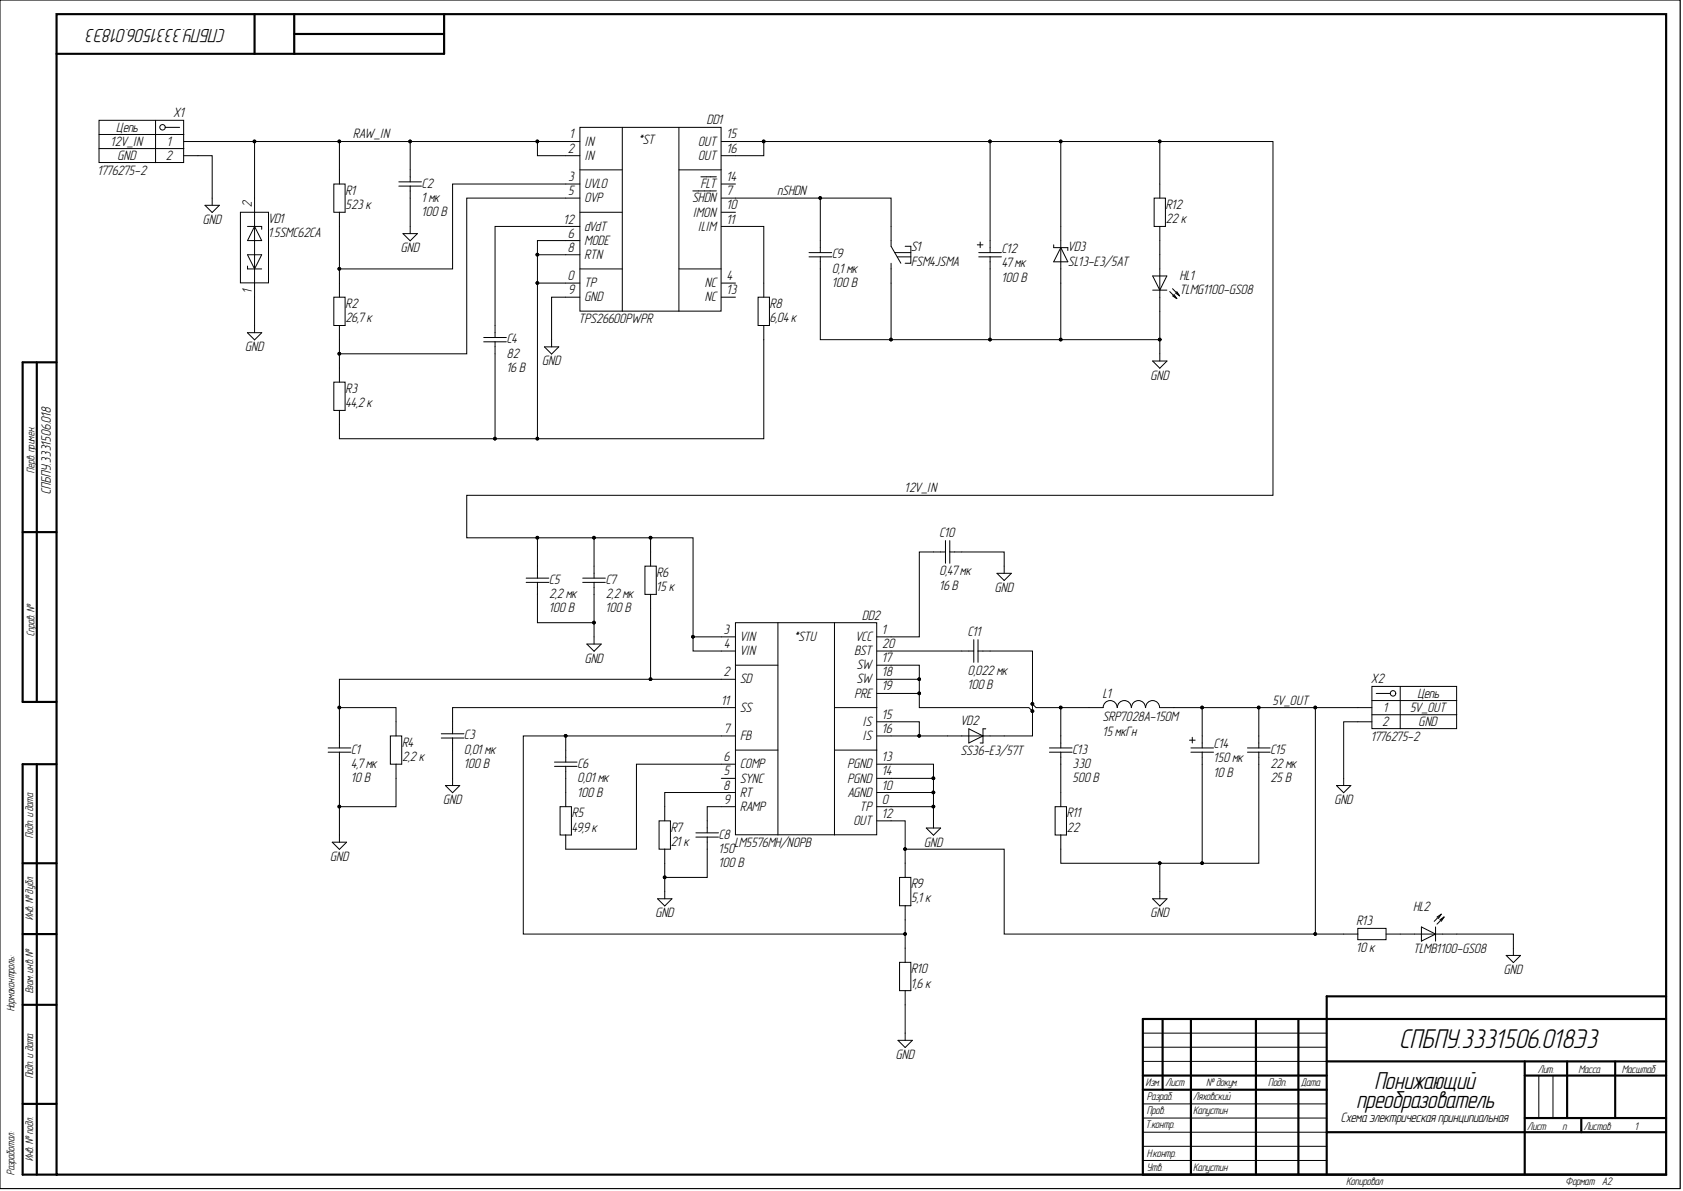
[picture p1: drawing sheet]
<svg xmlns="http://www.w3.org/2000/svg" width="594mm" height="420mm" viewBox="0 0 594 420" stroke-linecap="round" stroke-linejoin="round" font-family="sans-serif">
<path d="M0 0h592.7v419.3h-592.7z" fill="#fff" stroke="#000" stroke-width=".35"/>
<g fill="none" stroke="#000" stroke-width=".76">
<path d="M19.9 5h567.9v409.4h-567.9zM89.8 5v14M103.8 5v14M103.8 12h52.9M156.7 5v14h-136.8M13 127.8v119.8M19.9 127.8h-11.9v119.8h11.9M8 187.7h11.9M13 269.6v144.8M19.9 269.6h-11.9v144.8h11.9M8 304.5h11.9M8 329.5h11.9"/>
<path d="M8 354.5h11.9M410.1 359.5v24.9M420.1 359.5v54.9M443.1 359.5v54.9M458 359.5v54.9M587.8 359.5h-184.6v54.9h184.6M587.8 351.5h-119.8v62.9M403.2 379.4h64.8M468 374.4h119.8M537.9 379.4h49.9M537.9 374.4v40M552.8 374.4v20"/>
<path d="M569.8 374.4v20M8 389.4h11.9M403.2 384.4h64.8M468 399.4h119.8M537.9 394.4h49.9M557.8 394.4v5"/>
</g>
<path d="M403.2 374.4h64.8M403.2 369.4h64.8M403.2 364.5h64.8M542.9 379.4v15M547.9 379.4v15M403.2 399.4h64.8M403.2 394.4h64.8M403.2 389.4h64.8M403.2 409.4h64.8M403.2 404.4h64.8" fill="none" stroke="#000" stroke-width=".35"/>
<path d="M484 242.1h29.9v14.9h-29.9z" fill="#fff" stroke="#000" stroke-width=".35"/>
<g fill="none" stroke="#000" stroke-width=".35">
<path d="M479 254.6h5M479 249.6h5M484 247.1h29.9M484 252.1h29.9M485.5 244.6h5M494 242.1v15"/>
<circle cx="491.4" cy="244.6" r=".96"/>
</g>
<path d="M34.9 42.4h29.9v14.9h-29.9z" fill="#fff" stroke="#000" stroke-width=".35"/>
<g fill="none" stroke="#000" stroke-width=".35">
<path d="M34.9 47.4h30M34.9 52.4h30M54.9 42.4v15M58.4 44.9h5M64.9 54.9h5M64.9 49.9h5M494 329.5h19.9M501.4 327l5 2.5-5 2.5zM506.4 327v5M508.4 322.5l-2.4 2.5M508.4 322.5l-1.5 1M508.4 322.5l-1 1.5"/>
<path d="M509.4 323.5l-2.5 2.5M509.4 323.5l-1.5 1M509.4 323.5l-1 1.5"/>
<circle cx="57.3" cy="44.9" r=".96"/>
</g>
<path d="M204.6 44.9h49.8v64.9h-49.8z" fill="#fff" stroke="#000" stroke-width=".35"/>
<g fill="none" stroke="#000" stroke-width=".35">
<path d="M199.6 49.9h5M199.6 54.9h5M204.6 59.9h14.9M219.5 44.9v64.9M239.5 44.9v64.9M239.5 59.9h15M254.5 49.9h5M254.5 54.9h5M199.6 64.9h5M199.6 69.9h5M199.6 79.9h5M204.6 74.9h14.9"/>
<path d="M244.4 67.4h8.3M247.3 62.4h5.4M254.5 64.9h5M254.5 69.9h5M254.5 74.9h5M254.5 79.9h5M199.6 99.9h5M199.6 84.9h5M199.6 89.9h5M204.6 94.9h14.9M239.5 94.9h15M254.5 99.9h5"/>
<path d="M199.6 104.8h5M254.5 104.8h5"/>
</g>
<path d="M84.8 74.9h9.9v24.9h-9.9z" fill="#fff" stroke="#000" stroke-width=".35"/>
<g fill="none" stroke="#000" stroke-width=".35">
<path d="M119.7 59.9v5M144.7 59.9v4.3M72.3 72.4h5.1l-2.6 2.6zM74.8 69.9v2.5M87.3 79.9h5v1M89.8 79.9l2.5 5h-5zM89.8 69.9v34.9M117.8 64.9h3.9v10h-3.9zM119.7 74.9v5M140.7 65.7h8M140.7 64.2h8M144.7 65.7v4.2"/>
<path d="M144.7 79.9v2.5M314.4 79.9v7l3.4 6M374.2 79.9v20M407.2 69.9h3.9v10h-3.9zM409.2 64.9v5M409.2 79.9v5M87.3 89.9h5l-2.5 5zM87.3 93.9v1h5M119.7 99.9v4.9M142.2 82.4h5l-2.5 2.6zM269.4 99.9v4.9M285.4 90.6h8"/>
<path d="M285.4 89.1h8M289.4 84.9v4.2M289.4 90.6v4.3M314.4 92.9v7M315.6 89.1h5.7M316.5 90.6h4.8M319.3 86.9h2v6h-2M344.8 86.4h2M345.3 90.6h8M345.3 89.1h8M345.8 85.4v2M349.3 84.9v4.2"/>
<path d="M349.3 90.6v4.3M371.7 86.4v1h5v1M374.2 87.4l2.5 5h-5zM406.6 97.4h5l-2.4 5zM409.2 89.9v19.9M87.3 117.4h5l-2.5 2.5zM89.8 114.8v2.6M117.8 104.8h3.9v10h-3.9zM119.7 114.8v5M170.6 119.1h8M174.6 114.8v4.3M194.6 119.8v2.6"/>
<path d="M267.4 104.8h4v10h-4zM269.4 114.8v5M406.6 102.4h5M412.7 102.9l2.4 2.4M413.6 101.8l2.5 2.6M413.6 104.4l1.5 .9M414.1 103.8l1 1.5M414.6 103.3l1.5 1.1M415.1 102.9l1 1.5M117.8 134.8h3.9v10h-3.9zM119.7 129.8v5M170.6 120.6h8"/>
<path d="M174.6 120.6v4.2M192.1 122.4h5l-2.5 2.5zM406.6 127.4h5.1l-2.5 2.5zM409.2 124.8v2.6M119.7 144.8v5M189.6 199.7v4.3M209.6 199.7v4.3M227.5 199.7h4v10h-4zM229.5 194.7v5M329.3 194.7h4.2M333.5 190.7v8M335.1 194.7h4.2"/>
<path d="M335.1 190.7v8M354.3 199.7v2.6M185.6 205.5h8M185.6 204h8M189.6 205.5v4.2M205.6 205.5h7.9M205.6 204h7.9M209.6 205.5v4.2M229.5 209.7v5M351.7 202.3h5.1l-2.5 2.5zM207 227.2h5.1l-2.5 2.5zM209.6 224.7v2.5"/>
<path d="M339.3 229.7h4.2M343.5 225.7v8M345 229.7h4.3M345 225.7v8M119.7 259.6v4.3M137.7 259.6h4v10h-4zM139.7 254.6v5M155.7 258.9h8M159.7 254.6v4.3M334.3 259.6h20M341.8 257.1l5 2.5-5 2.5zM347.8 257.1h-1v5h-1"/>
<path d="M374.2 259.6v4.3M394.1 249.6a2.46 2.46 0 0 0-2.5-2.5 2.46 2.46 0 0 0-2.4 2.5h-5M399.1 249.6a2.46 2.46 0 0 0-2.5-2.5 2.46 2.46 0 0 0-2.4 2.5M404.1 249.6a2.46 2.46 0 0 0-2.5-2.5 2.46 2.46 0 0 0-2.4 2.5M409.1 249.6a2.46 2.46 0 0 0-2.5-2.5 2.46 2.46 0 0 0-2.4 2.5M409.2 249.6h4.9M424.1 259.6v4.3M444.1 259.6v4.3M115.8 265.4h7.9M115.8 263.9h7.9M119.7 265.4v4.2M139.7 269.6v5"/>
<path d="M155.7 260.4h8M157.1 277.1h5.1l-2.5 2.6zM159.7 260.4v4.2M159.7 274.6v2.5M195.6 270.4h8M195.6 268.9h8M199.6 264.6v4.3M199.6 270.4v4.2M199.6 279.6v5M370.2 265.4h8M370.2 263.9h8M374.2 265.4v4.2"/>
<path d="M374.2 279.6v5M419.6 261.1h2M420.1 265.4h8M420.1 263.9h8M420.6 260.1v2M424.1 265.4v4.2M440.1 265.4h8M440.1 263.9h8M444.1 265.4v4.2M471.5 277.1h5.1l-2.6 2.6zM474 274.6v2.5M117.2 297.1h5.1l-2.6 2.5z"/>
<path d="M119.7 294.6v2.5M197.6 284.6h4v10h-4zM199.6 294.6v5M232.5 289.6h4v10h-4zM234.5 284.6v5M234.5 299.6v4.9M245.5 295.3h8M245.5 293.8h8M249.5 289.6v4.2M249.5 295.3v4.3M326.8 292.1h5l-2.5 2.5zM329.3 289.6v2.5"/>
<path d="M372.2 284.6h4v10h-4zM374.2 294.6v5M232 317.1h5l-2.5 2.5zM234.5 314.5v2.6M317.3 309.5h4v10h-4zM319.3 304.5v5M319.3 319.5v5M406.6 317.1h5.1l-2.5 2.5zM409.2 314.5v2.6M317.3 339.5h4v10h-4zM319.3 334.5v5M474 329.5h5"/>
<path d="M479 327.5h10v4h-10zM489 329.5h5M531.4 337.1h5l-2.5 2.5zM533.9 334.5v2.6M319.3 349.5v5M316.8 367h5.1l-2.6 2.5zM319.3 364.5v2.5"/>
</g>
<path d="M259.5 219.7h49.8v74.8h-49.8z" fill="#fff" stroke="#000" stroke-width=".35"/>
<g fill="none" stroke="#000" stroke-width=".35">
<path d="M69.9 54.9h4.9v15M69.9 49.9h129.7M89.8 49.9v20M119.7 49.9v10M144.7 49.9v10M189.6 49.9v5h10M259.5 49.9h189.6v124.8h-284.4v15h79.8v35h15M269.4 49.9v5h-9.9M349.3 49.9v35M374.2 49.9v30M409.2 49.9v15M119.7 79.9v20"/>
<path d="M144.7 69.9v10M199.6 79.9h-25v34.9M199.6 64.9h-39.9v30h-40M199.6 69.9h-34.9v54.9h-45M259.5 79.9h9.9v20M259.5 69.9h54.9v10M289.4 69.9v15M189.6 89.9h10M189.6 99.9h10M199.6 84.9h-10v69.9M289.4 94.9v24.9h119.8M314.4 99.9v19.9"/>
<path d="M349.3 94.9v24.9M374.2 99.9v19.9M409.2 84.9v5M89.8 104.8v10M119.7 119.8v10M199.6 104.8h-5v15M269.4 119.8v35h-149.7v-5M409.2 109.8v15M174.6 124.8v30M189.6 189.7v10M209.6 189.7v10M229.5 189.7v5"/>
<path d="M329.3 194.7h-5v30h-14.9M339.3 194.7h15v5M189.6 209.7v10h20M209.6 209.7v15M229.5 214.7v24.9M274.4 219.7v74.9M294.4 219.7v74.9M244.5 224.7v5h15M259.5 239.6h-139.8v20M259.5 234.7h14.9M309.4 234.7h14.9v9.9h-14.9M309.4 239.6h14.9"/>
<path d="M309.4 229.7h29.9M349.3 229.7h14.9v29.9h-9.9M119.7 249.6h20v5M199.6 259.6h-15v69.9h134.7M259.5 249.6h-99.8v5M259.5 259.6h-59.9v5M294.4 249.6h15M309.4 254.6h14.9v5h-14.9M324.3 244.6v5h38.7l1.2 1.3M324.3 259.6h10M364.2 248.4l1.3 1.2h18.7M374.2 249.6v10"/>
<path d="M414.1 249.6h30v10M424.1 249.6v10M444.1 249.6h19.9v79.9h-109.7v-29.9h-35M464 249.6h15M479 254.6h-5v20M119.7 269.6v25M139.7 274.6v10h-20M159.7 264.6v10M199.6 274.6v5M254.5 274.6h5M259.5 269.6h-35v30h-24.9M259.5 279.6h-25v5"/>
<path d="M259.5 264.6h14.9M294.4 264.6h15M309.4 274.6h19.9v15M309.4 269.6h19.9v5M309.4 279.6h19.9M374.2 269.6v10M424.1 269.6v34.9h-14.9M444.1 269.6v34.9h-20M249.5 299.6v9.9h-15M259.5 284.6h-10v5M309.4 289.6h9.9v14.9M309.4 284.6h19.9"/>
<path d="M374.2 299.6v4.9h35v10M234.5 304.5v10M319.3 324.5v10M464 329.5h10M513.9 329.5h20v5M319.3 354.5v10"/>
</g>
<g fill="#000" stroke="#000" stroke-width=".35">
<circle cx="89.8" cy="49.9" r=".47"/>
<circle cx="119.7" cy="49.9" r=".47"/>
<circle cx="144.7" cy="49.9" r=".47"/>
<circle cx="189.6" cy="49.9" r=".47"/>
<circle cx="269.4" cy="49.9" r=".47"/>
<circle cx="349.2" cy="49.9" r=".47"/>
<circle cx="374.2" cy="49.9" r=".47"/>
<circle cx="409.1" cy="49.9" r=".47"/>
<circle cx="289.3" cy="69.9" r=".47"/>
<circle cx="119.7" cy="94.8" r=".47"/>
<circle cx="189.6" cy="89.8" r=".47"/>
<circle cx="189.6" cy="99.8" r=".47"/>
<circle cx="314.3" cy="119.8" r=".47"/>
<circle cx="349.2" cy="119.8" r=".47"/>
<circle cx="374.2" cy="119.8" r=".47"/>
<circle cx="409.1" cy="119.8" r=".47"/>
<circle cx="119.7" cy="124.8" r=".47"/>
<circle cx="174.6" cy="154.7" r=".47"/>
<circle cx="189.6" cy="154.7" r=".47"/>
<circle cx="189.6" cy="189.7" r=".47"/>
<circle cx="209.5" cy="189.7" r=".47"/>
<circle cx="229.5" cy="189.7" r=".47"/>
<circle cx="209.5" cy="219.6" r=".47"/>
<circle cx="229.5" cy="239.6" r=".47"/>
<circle cx="244.5" cy="224.6" r=".47"/>
<circle cx="324.3" cy="239.6" r=".47"/>
<circle cx="119.7" cy="249.6" r=".47"/>
<circle cx="199.5" cy="259.6" r=".47"/>
<circle cx="324.3" cy="244.6" r=".47"/>
<circle cx="324.3" cy="259.6" r=".47"/>
<circle cx="364.2" cy="250.9" r=".47"/>
<circle cx="364.2" cy="248.3" r=".47"/>
<circle cx="374.2" cy="249.6" r=".47"/>
<circle cx="424.1" cy="249.6" r=".47"/>
<circle cx="444" cy="249.6" r=".47"/>
<circle cx="464" cy="249.6" r=".47"/>
<circle cx="329.3" cy="274.5" r=".47"/>
<circle cx="329.3" cy="279.5" r=".47"/>
<circle cx="119.7" cy="284.5" r=".47"/>
<circle cx="319.3" cy="299.5" r=".47"/>
<circle cx="329.3" cy="284.5" r=".47"/>
<circle cx="234.5" cy="309.5" r=".47"/>
<circle cx="409.1" cy="304.5" r=".47"/>
<circle cx="424.1" cy="304.5" r=".47"/>
<circle cx="319.3" cy="329.5" r=".47"/>
<circle cx="464" cy="329.5" r=".47"/>
</g>
<text font-size="9.6" x="493.9" y="369.8">СПБПУ.3331506.018Э3</text>
<g font-size="8.7">
<text x="485.1" y="384">Понижающий</text>
<text x="478.9" y="391">преобразователь</text>
</g>
<text font-size="6.8" x="79.4" y="10.2" transform="rotate(-180 79.4 10.2)">СПБПУ.3331506.018Э3</text>
<g font-size="4.8">
<text x="61.3" y="41.4">X1</text>
<text x="41.1" y="46.4">Цепь</text>
<text x="249.5" y="43.9">DD1</text>
<text x="39.2" y="51.4">12V_IN</text>
<text x="59.1" y="51.4">1</text>
<text x="124.7" y="48.9">RAW_IN</text>
<text x="200.4" y="53.8">2</text>
<text x="201.2" y="48.9">1</text>
<text x="206.3" y="51.4">IN</text>
<text x="225.5" y="50.9">*ST</text>
<text x="246.4" y="51.4">OUT</text>
<text x="256.5" y="48.9">15</text>
<text x="256.5" y="53.8">16</text>
<text x="41.6" y="56.4">GND</text>
<text x="58.6" y="56.4">2</text>
<text x="206.3" y="56.4">IN</text>
<text x="246.4" y="56.4">OUT</text>
<text x="34.6" y="61.7">1776275-2</text>
<text x="200.6" y="63.8">3</text>
<text x="256.5" y="63.8">14</text>
<text x="122" y="68.6">R1</text>
<text x="149" y="66.2">C2</text>
<text x="149" y="71.3">1 мк</text>
<text x="200.6" y="68.8">5</text>
<text x="206.3" y="66.4">UVLO</text>
<text x="206.3" y="71.3">OVP</text>
<text x="244.4" y="71.3">SHDN</text>
<text x="247.2" y="66.4">FLT</text>
<text x="256.5" y="68.8">7</text>
<text x="274.4" y="68.8">nSHDN</text>
<text x="88.8" y="72.9" transform="rotate(-90 88.8 72.9)">2</text>
<text x="122" y="73.7">523 к</text>
<text x="149" y="76.3">100В</text>
<text x="244.6" y="76.4">IMON</text>
<text x="256.5" y="73.9">10</text>
<text x="411.4" y="73.6">R12</text>
<text x="71.6" y="78.9">GND</text>
<text x="94.8" y="78.7">VD1</text>
<text x="94.8" y="83.8">1.5SMC62CA</text>
<text x="199" y="78.9">12</text>
<text x="200.6" y="83.9">6</text>
<text x="206.3" y="81.4">dVdT</text>
<text x="246.3" y="81.4">ILIM</text>
<text x="256.5" y="78.9">11</text>
<text x="411.4" y="78.7">22к</text>
<text x="141.5" y="89">GND</text>
<text x="200.5" y="88.8">8</text>
<text x="206.3" y="86.4">MODE</text>
<text x="321.6" y="88.7">S1</text>
<text x="353.5" y="89.2">C12</text>
<text x="377" y="88.7">VD3</text>
<text x="206.3" y="91.4">RTN</text>
<text x="293.7" y="91.1">C9</text>
<text x="321.6" y="93.7">FSM4JSMA</text>
<text x="353.5" y="94.3">47мк</text>
<text x="377" y="93.7">SL13-E3/5AT</text>
<text x="200.5" y="98.8">0</text>
<text x="206.3" y="101.4">TP</text>
<text x="248.7" y="101.4">NC</text>
<text x="256.5" y="98.8">4</text>
<text x="293.7" y="101.3">100В</text>
<text x="293.7" y="96.2">0,1 мк</text>
<text x="353.5" y="99.3">100В</text>
<text x="416.4" y="98.6">HL1</text>
<text x="88.8" y="103.3" transform="rotate(-90 88.8 103.3)">1</text>
<text x="200.7" y="103.8">9</text>
<text x="206.3" y="106.3">GND</text>
<text x="248.7" y="106.3">NC</text>
<text x="256.5" y="103.8">13</text>
<text x="416.4" y="103.7">TLMG1100-GS08</text>
<text x="122" y="108.6">R2</text>
<text x="122" y="113.7">26,7к</text>
<text x="271.7" y="108.6">R8</text>
<text x="271.7" y="113.7">6,04 к</text>
<text x="204.3" y="114.1">TPS26600PWPR</text>
<text x="86.6" y="123.9">GND</text>
<text x="178.9" y="121.1">C4</text>
<text x="178.9" y="131.3">16 В</text>
<text x="178.9" y="126.2">82</text>
<text x="191.4" y="128.9">GND</text>
<text x="406" y="133.9">GND</text>
<text x="122" y="138.5">R3</text>
<text x="122" y="143.6">44,2к</text>
<text x="319.4" y="173.7">12V_IN</text>
<text x="17.9" y="174.2" transform="rotate(-90 17.9 174.2)">СПБПУ.3331506.018</text>
<text x="331.5" y="189.4">C10</text>
<text x="231.8" y="203.5">R6</text>
<text x="331.5" y="203">0,47мк</text>
<text x="193.8" y="205.9">C5</text>
<text x="213.8" y="205.9">C7</text>
<text x="231.8" y="208.5">15к</text>
<text x="331.5" y="208">16 В</text>
<text x="351" y="208.8">GND</text>
<text x="193.8" y="211">2,2мк</text>
<text x="213.8" y="211">2,2мк</text>
<text x="193.8" y="216.1">100В</text>
<text x="213.8" y="216.1">100В</text>
<text x="304.3" y="218.6">DD2</text>
<text x="255.4" y="223.6">3</text>
<text x="261.2" y="226.1">VIN</text>
<text x="280.4" y="226.1">*STU</text>
<text x="302" y="226.1">VCC</text>
<text x="311.3" y="223.6">1</text>
<text x="341.5" y="224.4">C11</text>
<text x="206.4" y="233.7">GND</text>
<text x="255.6" y="228.6">4</text>
<text x="261.2" y="231.1">VIN</text>
<text x="301.5" y="231.1">BST</text>
<text x="311.3" y="228.6">20</text>
<text x="311.3" y="233.6">17</text>
<text x="255.3" y="238.6">2</text>
<text x="302.4" y="236.1">SW</text>
<text x="311.3" y="238.6">18</text>
<text x="341.5" y="238">0,022мк</text>
<text x="261.2" y="241.1">SD</text>
<text x="302.4" y="241.1">SW</text>
<text x="311.3" y="243.5">19</text>
<text x="341.5" y="243">100В</text>
<text x="483.8" y="240.8">X2</text>
<text x="254.6" y="248.6">11</text>
<text x="261.2" y="251.2">SS</text>
<text x="301.5" y="246.1">PRE</text>
<text x="389.2" y="246.1">L1</text>
<text x="449.1" y="248.6">5V_OUT</text>
<text x="488.2" y="251.2">1</text>
<text x="497.5" y="251.2">5V_OUT</text>
<text x="500.2" y="246.1">Цепь</text>
<text x="304.4" y="256.1">IS</text>
<text x="311.3" y="253.6">15</text>
<text x="339" y="255.8">VD2</text>
<text x="389.2" y="254.4">SRP7028A-150M</text>
<text x="487.7" y="256.1">2</text>
<text x="500.6" y="256.1">GND</text>
<text x="141.9" y="263.4">R4</text>
<text x="163.9" y="260.9">C3</text>
<text x="255.7" y="258.6">7</text>
<text x="261.2" y="261.1">FB</text>
<text x="304.4" y="261.1">IS</text>
<text x="311.3" y="258.6">16</text>
<text x="389.2" y="259.5">15мкГн</text>
<text x="428.4" y="263.9">C14</text>
<text x="483.8" y="261.4">1776275-2</text>
<text x="124" y="265.9">C1</text>
<text x="141.9" y="268.5">2,2к</text>
<text x="163.9" y="265.9">0,01 мк</text>
<text x="255.5" y="268.6">6</text>
<text x="311.3" y="268.6">13</text>
<text x="339" y="266.4">SS36-E3/57T</text>
<text x="378.5" y="265.9">C13</text>
<text x="428.4" y="269">150мк</text>
<text x="448.3" y="265.9">C15</text>
<text x="124" y="270.9">4,7мк</text>
<text x="163.9" y="271">100В</text>
<text x="203.9" y="270.8">C6</text>
<text x="203.9" y="275.9">0,01 мк</text>
<text x="255.5" y="273.6">5</text>
<text x="261.2" y="271.1">COMP</text>
<text x="299.1" y="271.1">PGND</text>
<text x="311.3" y="273.6">14</text>
<text x="378.5" y="270.9">330</text>
<text x="428.4" y="274.1">10В</text>
<text x="448.3" y="270.9">22мк</text>
<text x="124" y="276">10В</text>
<text x="203.9" y="281">100В</text>
<text x="255.3" y="278.5">8</text>
<text x="261.2" y="276.1">SYNC</text>
<text x="261.2" y="281.1">RT</text>
<text x="299.1" y="276.1">PGND</text>
<text x="299.2" y="281.1">AGND</text>
<text x="311.3" y="278.5">10</text>
<text x="378.5" y="276">500В</text>
<text x="448.3" y="276">25В</text>
<text x="156.5" y="283.7">GND</text>
<text x="255.7" y="283.5">9</text>
<text x="261.2" y="286.1">RAMP</text>
<text x="303.5" y="286.1">TP</text>
<text x="311.3" y="283.5">0</text>
<text x="470.9" y="283.7">GND</text>
<text x="201.8" y="288.3">R5</text>
<text x="201.8" y="293.4">49,9к</text>
<text x="236.7" y="293.3">R7</text>
<text x="301.2" y="291.1">OUT</text>
<text x="311.3" y="288.5">12</text>
<text x="376.5" y="288.3">R11</text>
<text x="376.5" y="293.4">22</text>
<text x="236.7" y="298.4">21 к</text>
<text x="253.7" y="295.9">C8</text>
<text x="259.2" y="298.8">LM5576MH/NOPB</text>
<text x="326.1" y="298.7">GND</text>
<text x="116.6" y="303.6">GND</text>
<text x="253.7" y="300.9">150</text>
<text x="253.7" y="306">100В</text>
<text x="321.6" y="313.3">R9</text>
<text x="231.3" y="323.6">GND</text>
<text x="321.6" y="318.4">5,1к</text>
<text x="406" y="323.6">GND</text>
<text x="498.7" y="321.2">HL2</text>
<text x="478.7" y="326.2">R13</text>
<text x="478.7" y="335.8">10к</text>
<text x="498.7" y="336.3">TLMB1100-GS08</text>
<text x="321.6" y="343.3">R10</text>
<text x="530.7" y="343.6">GND</text>
<text x="321.6" y="348.4">1,6 к</text>
<text x="316.2" y="373.6">GND</text>
<text x="473.1" y="395.9">Схема электрическаяпринципиальная</text>
</g>
<g font-size="3.9">
<text x="12.2" y="166.9" transform="rotate(-90 12.2 166.9)">Перв. примен.</text>
<text x="12.2" y="224.4" transform="rotate(-90 12.2 224.4)">Справ. №</text>
<text x="11.7" y="295.5" transform="rotate(-90 11.7 295.5)">Подп. идата</text>
<text x="11.7" y="324.7" transform="rotate(-90 11.7 324.7)">Инв. №дубл.</text>
<text x="11.7" y="350.4" transform="rotate(-90 11.7 350.4)">Взам. инв. №</text>
<text x="5.2" y="356.8" transform="rotate(-90 5.2 356.8)">Нормоконтроль:</text>
<text x="11.7" y="380.4" transform="rotate(-90 11.7 380.4)">Подп. идата</text>
<text x="404.3" y="383.1">Изм.</text>
<text x="411.3" y="383.1">Лист</text>
<text x="425.6" y="383.1">№докум.</text>
<text x="447.5" y="383.1">Подп.</text>
<text x="459.2" y="383.1">Дата</text>
<text x="542.6" y="378.6">Лит.</text>
<text x="556.9" y="378.6">Масса</text>
<text x="572.2" y="378.6">Масштаб</text>
<text x="404.7" y="388.1">Разраб.</text>
<text x="421.1" y="388.1">Ляховский</text>
<text x="404.7" y="393.1">Пров.</text>
<text x="421.1" y="393.1">Капустин</text>
<text x="404.2" y="398.1">Т.контр.</text>
<text x="538.9" y="398.6">Лист</text>
<text x="551.4" y="398.6">n</text>
<text x="558.8" y="398.6">Листов</text>
<text x="576.8" y="398.6">1</text>
<text x="11.7" y="409.6" transform="rotate(-90 11.7 409.6)">Инв. №подл.</text>
<text x="404.7" y="413">Утв.</text>
<text x="404.7" y="408.1">Н.контр.</text>
<text x="421.1" y="413">Капустин</text>
<text x="5.2" y="414.6" transform="rotate(-90 5.2 414.6)">Разработал:</text>
<text x="475" y="418">Копировал</text>
<text x="552.4" y="418">Формат А2</text>
</g>
</svg>
